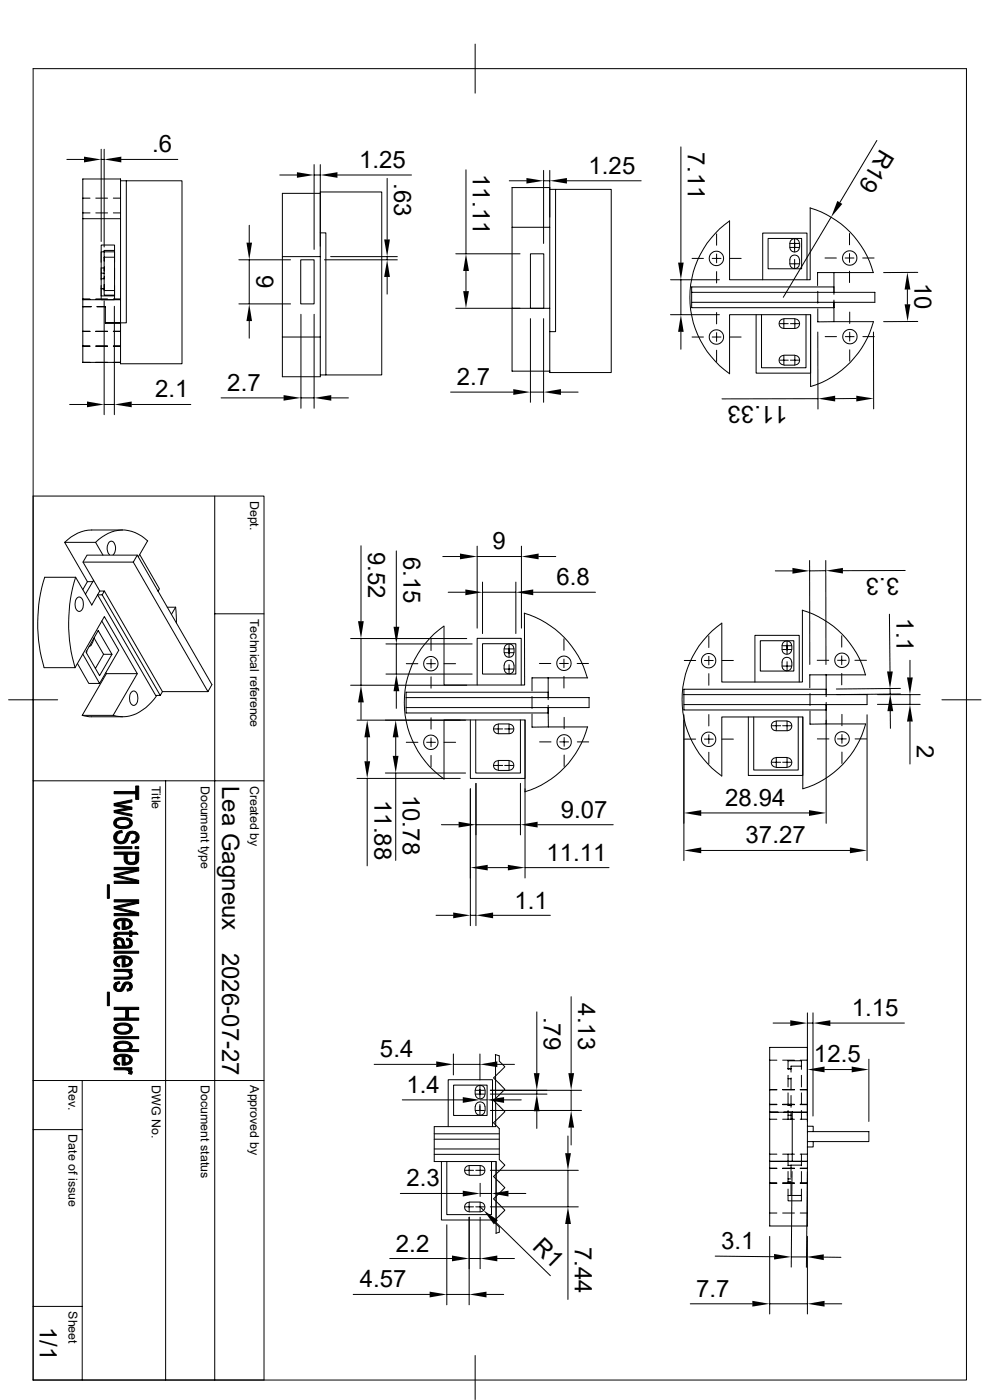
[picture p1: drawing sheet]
<svg xmlns="http://www.w3.org/2000/svg" width="210mm" height="297mm" viewBox="0 0 210 297" stroke-linecap="round" stroke-linejoin="round" font-family="sans-serif">
<g fill="none" stroke="#000" stroke-width=".21">
<path d="M7 14.6h198v278.2h-198zM100.8 9.4v10.4M14.2 33.8h3.6M21.5 31.7v19.5M21.5 33.8h.6M22.1 31.7v20.7M25.6 38.4h1.2v30.1h-4.4v-3.4h-1.8M25.7 33.8h12M26.8 38.4h11.8v38.8h-13v-.3M59.4 37.1h3.6M66.6 34.9v18M66.6 37.1h1.3"/>
<path d="M67.9 34.9v17.3M71.6 37.1h15.7M82.1 37.8v13M98.8 36v17.8M108 38.4h3.7M115.3 36.2v15.4M115.3 38.4h1.3M116.6 36.2v9.9M120.3 38.4h15.7M144.4 31.2v24.5M186 29.8l-7.8 13.1M17.6 46.4v-8.4h8v38.9"/>
<path d="M17.6 45.2h1.5M17.6 42h1.5M20.3 45.2h2.5M20.3 42h2.5M21.5 55.6v-2.2h2.8v2.2M21.5 59.1h.6M21.5 58h.6M21.5 52h2.8v11.6h-2.8zM22.1 58.7v2.9h2.2M22.1 54.6h2.2M22.1 56.9h-.6v2.5M24 45.2h1.6"/>
<path d="M24 42h1.6M24.3 53.1h-2.2v6M24.3 56.9v2.5M25.6 46.4h-8v17.2h8M50.7 55.1h10.9M52.9 47.8v3.7M52.9 55.1v9.4M59.9 41v13.4M59.9 41h8zM63.8 55.1h2.8v9.4h-2.8zM67.9 49.4h1.2v30.1h-1.2M67.9 54.4h-8v17.1h8"/>
<path d="M68.8 55.1h15.5M70.1 54.4h14.2M82.1 54.4v.7M82.1 58.8v3.6M96.7 53.8h13.6M98.8 57.5v4.3M108.6 48.2v-8.4h8v38.9M112.5 53.8h2.9v11.6h-2.9zM116.6 40.2h1.3v30.2h-1.3M116.6 48.2h-8v17.2h8M117.9 40.2h11.8v38.8h-13.1v-.3M142.2 59.4h10.4"/>
<path d="M144.4 59.4v7.4M146.8 54.8h2.4M151.1 54.8h1.9M152 49.6v2.4M152 53.9v1.9M152 57.6v2.4M154.8 54.8h2.4M161.8 59.4v-10h9.4v10M162.9 50.6h7.2v6.4h-7.2zM167.6 51.6h1.9M167.6 52.5h1.9M167.6 56h1.9"/>
<path d="M167.9 50.9a1.02 1.02 0 0 1 1.1-.2 1.02 1.02 0 0 1 .6 .9 1.58 1.58 0 0 1-.5 1.7 1.02 1.02 0 0 1-1.5-.8 1.75 1.75 0 0 1 .3-1.6zM167.9 54.4a1.02 1.02 0 0 1 1.1-.2 1.02 1.02 0 0 1 .6 .9 1.61 1.61 0 0 1-.5 1.8 1.02 1.02 0 0 1-1.5-.9 1.79 1.79 0 0 1 .3-1.6zM168.6 50.7v2.7M168.6 55v1.9M171.8 44.1a19.7 19.7 0 0 1 13.5 13.7M171.9 44.1v15.3h-17.1v-12.5a19.8 19.8 0 0 0 0 32.4v-12.5h17.2v15.2a19.7 19.7 0 0 0 13.3-13.8h-8.4M175 54.7h2.4M176.3 46.1l-10.1 17M176.9 57.8v4.6M179.3 54.7h1.8M180.2 49.5v2.4M180.2 53.8v1.9"/>
<path d="M180.2 57.5v2.4M183 54.7h2.4M185.3 57.8h-11.9v2.8M194.7 57.8h-7.2M17.6 63.6v13.3h8M17.6 63.5h1.5M17.6 65.1h1.7M17.6 73.4h1.5M17.6 70.3h1.5M20.3 63.5h2.5M20.3 73.4h2.5M20.3 70.3h2.5"/>
<path d="M21.5 60.6v2.2h2.8v-2.2M22.1 60.4v2.2h2.2M22.1 61.3h-.6M22.1 63.8v24.2M24 63.5h1.6M24 73.4h1.6M24 70.3h1.6M24.3 65v23M50.7 64.5h10.9M52.9 68.1v3.7M59.9 71.5v8.4h8v-39.2h13.1v38.8h-11.9M63.8 66.7v19.9"/>
<path d="M66.6 66.7v19.9M96.7 65.4h13.6M108.6 65.4v13.3h8M112.5 67.6v17.7M115.3 67.6v17.7M142.2 66.8h10.4M144.4 70.4v3.7M146.7 62v2.1M146.8 71.5h2.4M151.1 71.5h1.9M152 66.3v2.4M152 70.6v1.8"/>
<path d="M152 74.3v2.4M154.8 71.5h2.4M160.4 66.8v12.4h11.6v-12.4M161.5 66.8v11.2h9.5v-11.2M165.4 68.7h1.8M165.4 76.4h1.8M166.3 67.6h2.3M166.3 75.4h2.3M166.3 67.6a1.02 1.02 0 0 0-1 1.1 1.02 1.02 0 0 0 1 1h2.3a1.02 1.02 0 0 0 1-1 1.02 1.02 0 0 0-1-1.1M166.3 75.4a1.02 1.02 0 0 0-1 1 1.02 1.02 0 0 0 1 1M166.3 67.7v1.9M166.3 75.5v1.8"/>
<path d="M166.3 77.5h2.3M167.7 68.7h1.8M167.7 76.4h1.8M168.6 75.4a1.02 1.02 0 0 1 1 1 1.02 1.02 0 0 1-1 1M168.6 67.7v1.9M168.6 75.5v1.8M173.5 70.4v16.4M173.5 61.8v2.5M173.5 65.5v2.8l3.4-.1M175 71.4h2.5M176.9 62v-1.1h-30.2v1.1h38.9v2.1h-38.9v1.2h30.2v-1.2M176.9 63.7v4.5"/>
<path d="M179.3 71.4h1.9M180.3 66.2v2.4M180.3 70.5v1.8M180.3 74.2v2.4M183 71.4h2.5M185.3 70.4v16.3M192.5 61.4v3.2M194.7 68.2h-7.2M14.8 85.8h3.7M22.1 85.8h2.2M27.9 85.8h12.6M46.9 84.4h13.3"/>
<path d="M63.8 84.4h2.8M70.3 84.4h3.6M95.6 83.2h13.3M112.5 83.2h2.8M119 83.2h3.6M173.5 84.6h-20.3M181.7 84.5l-4.5 .1M7 105.2h49v187.6h-49M17.6 119.3h10.7l15.8 27.4h-9.6M20.3 115.1l1.5 2.7M20.3 115.1h-6.6l4.8 8.3M23.2 117.7a1.98 1.98 0 0 1 .2-2.8 1.24 1.24 0 0 1 1.1 1.6l-.2 .7-.3 .5"/>
<path d="M26 112.4h-6.6a8.2 8.2 0 0 0-5.7 2.7M29.1 117.8l-.8 1.5M29.6 117.6l4.2 7.3-.3 .5M31.3 114.7l-2 3.5M31.3 114.8a7.3 7.3 0 0 0-10.4-.3l-.6 .6M45.6 105.2v187.6M76.6 115.8v16M84.1 116.9v16.1M93.9 118.1h3.7M101.2 115.9v17.4M101.2 118.1h9.4M110.6 115.9v17.4"/>
<path d="M114.3 118.1h3.6M171.7 118.9l.1 22.1M175.2 118.9v22.1M16 122.5l3.5 5.9 1.7-3-3.6-6.1 .9-1.5h10.6l15.9 27.4-.9 1.5M16 122.5a33.1 33.1 0 0 0-.1 19.1M16 122.5h-6.5a33.1 33.1 0 0 0-.1 19.1h6.5M16.3 126.9a.84 .84 0 0 1 1-.1 .84 .84 0 0 1 .4 1 1.38 1.38 0 0 1-1 1.9 2.04 2.04 0 0 1-.4-2.8zM18.4 138l-.1 .5M19.6 136.3l-.4 .7-.3 .2M19.7 123.4h-1.2l-.9 1.7M19.8 135.6l-.2 .7M19.9 123.1l-1.8 3"/>
<path d="M19.9 135.3l2.1 3.5M20.7 126.2h1l12.3 21.3h-1zM21.2 125.4h.9l-.4 .8M21.6 131.7l3.6 6.3-4.1 7-3.5-6.2M22.1 125.4l12.4 21.3-.5 .8M23.7 138.8l-2.9-5-2.6 4.5 2.9 5 2.6-4.5h-1.7l-1.8 3M35.5 128.8h1.8M37.3 128.8l.1 3.4M37.3 128.8l-.9 1.5M45.6 130.2h10.4M74.4 135.5h24.6M76.6 135.5v9.9"/>
<path d="M81.9 136.6h18.3M84.1 136.6v6.4M91.4 135.6v2.4M91.4 139.9v1.8M94.1 132.8a19.8 19.8 0 0 0 .1 32.5v-12.6h17.2v15.3M95.1 125.6h3.6M102.4 136.6h7v6.4h-7zM102.4 123.5v10.9M102.4 125.6h7M106.9 137.6v.8M107 138.4a1.02 1.02 0 0 0 1 1 1.02 1.02 0 0 0 1-1M107 137.6a1.02 1.02 0 0 1 1-1 1.02 1.02 0 0 1 1 1"/>
<path d="M107.1 137.7h1.8M107.1 138.5h1.8M108 136.7v2.7M109.1 137.6v.8M109.4 123.5v10.9M111.2 130.1a19.7 19.7 0 0 1 13.4 13.7M111.3 130.1v15.2h-17.1v-12.5M113.1 125.6h13.2M119.6 135.5v2.5M119.6 139.8v1.8M150.4 134.9v2.5M150.4 139.2v1.9"/>
<path d="M161.3 135.9h7.1v6.5h-7.1zM164.5 121.1h3.6M166 137h1.9M166 137.8h1.9M166.2 136.3a1.02 1.02 0 0 1 1.1-.2 1.02 1.02 0 0 1 .6 .9 1.58 1.58 0 0 1-.5 1.7 1.02 1.02 0 0 1-1.5-.9 1.75 1.75 0 0 1 .3-1.5zM166.2 139.7a1.02 1.02 0 0 1 1.1-.2 1.02 1.02 0 0 1 .6 1 1.61 1.61 0 0 1-.5 1.7 1.02 1.02 0 0 1-1.5-.9 1.79 1.79 0 0 1 .3-1.6zM167 136.1v2.6M170.2 129.5a19.7 19.7 0 0 1 13.4 13.7M170.2 129.5v15.2h-17.1v-12.5a19.8 19.8 0 0 0 0 32.4v-12.5h17.2v15.2a19.7 19.7 0 0 0 13.3-13.7h-11.8v-2.7M175.2 121.1h-3.5M178.6 134.9v2.4M178.6 139.1v1.9"/>
<path d="M188.7 130.3l.1 12.2M192 121l-13.2 .1M1.8 148.5h10.4M15.9 141.6l6.2-10.8 7 12.1-5.1 8.9M16.4 140.8l2.4 4.2h2.3M17.4 151.8l1.5 .3h7.1M22.4 142.7l.2 .2M27.9 146.9a.84 .84 0 0 1 1-.1 .84 .84 0 0 1 .3 .9 1.38 1.38 0 0 1-1 1.9 2.04 2.04 0 0 1-.3-2.7zM29.1 142.9h-6.5l-5.2 8.9h6.6M33.3 147.5a8.9 8.9 0 0 1-7.9 4.5l-1.4-.2M74.4 145.4h24.6M75.7 152.8h23.1"/>
<path d="M76.6 149v3.7M77.9 156.4v5.1M81.9 143h18.3M83.9 156.4v4M84.1 146.6v3.7M86.1 148v2.1M86.2 140.8h2.4M86.2 157.5h2.4M90.5 140.8h1.9M90.5 157.5h1.9M91.4 143.6v2.4M91.4 152.3v2.4"/>
<path d="M91.4 156.5v1.9M94.2 140.8h2.4M94.2 157.5h2.4M99.8 152.7v12.4h11.6v-12.4M100.9 152.7v11.3h9.5v-11.3M101.2 145.3v-9.9h9.4v9.9M104.8 154.6h1.8M105.7 153.7v1.9M105.7 153.6h2.3M106.9 141.1v.8M107 141.9a1.02 1.02 0 0 0 1 1.1 1.02 1.02 0 0 0 1-1.1M107 141.1a1.02 1.02 0 0 1 1-1 1.02 1.02 0 0 1 1 1"/>
<path d="M107.1 141.9h1.8M107.1 154.6h1.8M108 141v1.9M108 153.7v1.9M108 153.6a1.02 1.02 0 0 1 1 1 1.02 1.02 0 0 1-1 1.1h-2.3a1.02 1.02 0 0 1-1-1.1 1.02 1.02 0 0 1 1-1M109.1 141.1v.8M112.9 147.8v2.5M112.9 151.5v2.8l3.4-.1M114.4 140.8h2.4M114.5 157.4h2.4M116.3 143.8v4.6M116.3 149.6v4.6"/>
<path d="M116.3 148v-1.1h-30.2v1.1h38.9v2.1h-38.9v1.2h30.2v-1.2M116.3 154.2h8.4M118.7 140.8h1.9M118.7 157.4h1.9M119.6 143.5v2.5M119.7 152.2v2.4M119.7 156.5v1.8M122.4 140.8h2.4M122.5 157.4h2.4M124.6 154.2a19.8 19.8 0 0 1-13.3 13.8M124.7 143.8h-11.8v2.8M145.1 147.4v2.1"/>
<path d="M145.1 151.6v31M145.2 140.1h2.4M145.2 156.8h2.4M149.4 140.1h1.9M149.4 156.8h1.9M150.4 142.9v2.5M150.4 151.6v2.4M150.4 155.9v1.8M150.4 159.6v2.4M153.2 140.1h2.4M153.2 156.8h2.4M158.7 152.1v12.4h11.6v-12.4"/>
<path d="M159.9 152.1v11.3h9.4v-11.3M160.1 144.7v-9.9h9.4v9.9M163.7 154h1.9M164.6 153a1.02 1.02 0 0 0-1 1 1.02 1.02 0 0 0 1 1h2.4a1.02 1.02 0 0 0 1-1 1.02 1.02 0 0 0-1-1M164.6 153h2.4M164.7 153v1.9M166 141.3h1.9M166 154h1.9M167 140.4v1.8M167 153v1.9M171.8 147.2v2.4M173.4 140.1h2.4"/>
<path d="M173.4 156.8h2.5M175.3 143.2v4.6M175.3 149v25.7M175.3 147.4v-1.2h-30.2v1.2h38.8v2.1h-38.8v1.1h30.2v-1.1M177.7 156.8h1.8M177.7 140.1h1.8M178.6 142.9v2.4M178.6 151.6v2.4M178.6 155.8v1.9M178.6 159.6v2.4M181.4 140.1h2.4M181.4 156.8h2.5"/>
<path d="M183.6 143.2h-11.8v2.7M183.9 151.6v31M186.1 147.4h9.1M186.1 149.4h9.1M188.8 146.1v1.1M188.8 150.9l.1 3.6M191 147.2l-13.5 .2M191 146.1l-13.6 .1M193 140.1v3.6M193 147.4v2M193 153.1v9M199.8 148.5h8.3"/>
<path d="M7 165.7h49M35.1 165.7v127.1M75.7 165.1h21.9M77.9 165.1v18.6M81.7 164h17.1M83.9 164v18.5M91.4 160.3v2.4M93.6 175h3.7M99.8 167.3v29.1M101 166.2v30.2M101 175h9.4M104.8 162.4h1.8"/>
<path d="M105.7 161.4a1.02 1.02 0 0 0-1 1 1.02 1.02 0 0 0 1 1M105.7 161.5v1.8M105.7 161.3h2.3M105.7 163.4h2.3M107.1 162.4h1.8M108 161.5v1.8M108 161.4a1.02 1.02 0 0 1 1 1 1.02 1.02 0 0 1-1 1M110.4 166.2v10.9M111.4 167.3v19M114 175h16.1M119.7 160.2v2.4M148.8 172.5h22.8"/>
<path d="M163.7 161.7h1.9M164.6 160.7a1.02 1.02 0 0 0-1 1.1 1.02 1.02 0 0 0 1.1 1M164.6 160.7h2.4M164.7 162.8h2.3M164.7 160.8v1.8M166 161.7h1.9M167 160.7a1.02 1.02 0 0 1 1 1.1 1.02 1.02 0 0 1-1 1M167 160.8v1.8M92.5 194.2h3.6M99.8 194.2h1.2M103.5 184.1h4.2M104.6 194.2h12.2"/>
<path d="M111.4 184.1h17.8M148.8 180.4h31.5M113.9 214.7v13M121.2 211.5v16.2M164 217h3.6M171.3 214.9v28.4M171.3 217h1.2M172.5 214.9v21.9M176.1 217h15.8M7 239.6h10.4M7 229.2h49M17.4 229.2v63.6"/>
<path d="M79.4 225.8h13.1M85.3 233.3h12.9M95.1 239v-9.9h9.4v9.9M96.2 223.6v4.4M96.2 225.8h5.6M96.2 230.2h7.1v6.4h-7.1zM100.9 231.3h1.8M100.9 232.1h1.8M100.9 235.6h1.8M101.1 230.5a1.02 1.02 0 0 1 1.1-.2 1.02 1.02 0 0 1 .7 1 1.61 1.61 0 0 1-.5 1.7 1.06 1.06 0 0 1-1.6-.9 1.95 1.95 0 0 1 .3-1.6zM101.1 234.1a1.02 1.02 0 0 1 1.1-.2 1.02 1.02 0 0 1 .7 .9 1.58 1.58 0 0 1-.5 1.7 1.06 1.06 0 0 1-1.6-.9 1.92 1.92 0 0 1 .3-1.5zM101.8 223.6v5.5"/>
<path d="M101.8 230.4v2.6M101.8 234.3v2.2M101.8 233.3h1.5M104 231.3h19.4M104 232.1h12M104 235.6h19.4M105.1 223.7l.8 .3M105.1 223.7l.1 15.3h-13.1v7.4h13.1v15.3M105.5 225.8h3.6M105.9 224v1.1l1.2 1.2-2.4 2.4 2.4 2.4-2.4 2.4 2.4 2.3-2.4 2.4 1.2 1.2v6.6l1.2 1.2-2.4 2.4 2.4 2.4-2.4 2.3 2.4 2.5-2.4 2.3 1.2 1.2v1.1l-.7 .2M106.9 233.3h3.7M113.9 231.3v.8"/>
<path d="M113.9 235.8v3.6M121.2 231.3v4.3M121.2 239.2v3.7M163.3 237.4h1.5M163.3 224.9h1.5M163.3 234.4h1.5M163.3 231.2h1.5M163.3 234.3h1.5M163.3 231.1h1.5M165.1 235.9l-1.8 .1v-13.8h8v13.8M166 237.4h2.5M166 224.9h2.5"/>
<path d="M166 234.4h2.5M166 231.2h2.5M166 234.3h2.5M166 231.1h2.5M166.3 235.9l5 .1M167.2 226.9v-1.9h2.8v1.9M167.2 228.1v2.5M167.2 231.9v2.4M167.2 235.6v1.8M167.2 234.5h.6M167.2 236.6h.6M167.2 226.7h.6"/>
<path d="M167.2 228.9h.6M167.8 228.7v2.5M167.8 232.4v2.5M167.8 236.1v1.3M168.1 235.9v10.5M169.8 237.4h1.5M169.8 224.9h1.5M169.8 234.4h1.5M169.8 231.2h1.5M169.8 234.3h1.5M169.8 231.1h1.5M170 226.2h-2.2v1.3"/>
<path d="M170 228.1v2.5M170 231.9v2.4M170 235.6v1.8M171.3 238.9h1.2v1.2M171.3 236h-8v10.4M174.9 226.9h5.8M184.3 224.7v13.2M84.9 253.2h13.3M92.1 244.9h13.8M92.1 243.8h13.8M92.1 240.5h13.8M92.1 241.7h13.8"/>
<path d="M93.6 246.4v12.4h11.6v-12.4M94.8 259.8v17M94.8 246.4v11.3h9.5v-11.3M98.6 248.3h1.9M98.6 256h1.9M98.8 255.4l.8-.4 2.3 .1a1.02 1.02 0 0 1 1 1 1.02 1.02 0 0 1-1 1h-2.3a1.01 1.01 0 0 1-1-.6 1.01 1.01 0 0 1 .2-1.1zM99.5 247.4v1.8M99.5 255.1v1.9M99.5 258.2v18.6M99.6 249.3a1.02 1.02 0 0 1-1-1 1.02 1.02 0 0 1 1-1h2.3a1.02 1.02 0 0 1 1 1 1.02 1.02 0 0 1-1 1M99.6 249.3h2.3M100.9 248.3h1.9"/>
<path d="M100.9 256h1.9M101.9 247.4v1.8M101.9 255.1v1.9M101.9 256l.7 .8M101.9 251v2.8M101.9 258.2v11M101.9 253.2h2.3M104 248.3h18.7M104 256h18.7M105.2 259.3l11.6 11.3M107.9 253.2h3.6M120.5 241v3.6"/>
<path d="M120.5 248.3v7.7M120.5 259.7v16M163.3 246.4v13.7h8v-13.7h-8h4.8M163.3 257.3h1.5M163.3 244.9h1.5M163.3 246.4h.1M163.3 251h1.5M163.3 247.8h1.5M163.3 247.9h1.5M166 257.3h2.5M166 244.9h2.5M166 251h2.5"/>
<path d="M166 247.8h2.5M166 247.9h2.5M167.2 252.3v2.5h2.8v-2.5M167.2 244.9v2.4M167.2 248.5v2.5M167.2 253.6h.6M167.2 250.7h.6M167.2 250.1h.6M167.2 247.2h.6M167.8 251v2.6h2.2M168 248.5l-.1 20.3M169.8 257.3h1.5"/>
<path d="M169.8 244.9h1.5M169.8 251h1.5M169.8 247.8h1.5M169.8 247.9h1.5M170 247.2h-2.2v2.6M170 244.9v2.4M170 248.5v2.5M171.3 243.3v3.1h-3.2M171.3 240.1h13v2.1h-13M171.3 248.6l-.2 20.3M172.5 242.2v1.1h-1.2M7 277.2h10.4"/>
<path d="M74.9 274.6h16.2M82.7 267h13.2M94.8 274.6h4.7M99.5 267h2.4M103.2 274.6h3.6M105.5 267h3.6M146.4 276.6h13.2M151.7 266.5l12.5 .1M163.3 262.3v16.5M163.3 276.6h8M167.9 266.7h3.2M171.3 262.3v16.5"/>
<path d="M174.8 266.7h3.6M174.9 276.6h3.7M100.8 287.6v9.3"/>
<circle cx="152" cy="54.8" r="1.53"/>
<circle cx="180.3" cy="54.7" r="1.53"/>
<circle cx="152" cy="71.5" r="1.53"/>
<circle cx="180.3" cy="71.4" r="1.53"/>
<circle cx="91.4" cy="140.8" r="1.53"/>
<circle cx="91.4" cy="157.5" r="1.53"/>
<circle cx="119.6" cy="140.7" r="1.53"/>
<circle cx="119.7" cy="157.4" r="1.53"/>
<circle cx="150.3" cy="156.9" r="1.53"/>
<circle cx="150.3" cy="140.2" r="1.53"/>
<circle cx="178.6" cy="140.1" r="1.53"/>
<circle cx="178.7" cy="156.8" r="1.53"/>
</g>
<g fill="#000" stroke="#000" stroke-width=".21">
<path d="M24.7 176.5l1.2-.3 .1 .5a1.1 1.1 0 0 0-1.3 1z" fill-rule="evenodd"/>
<path d="M24.6 173.7a3.2 3.2 0 0 1 2.9 0v.9a1.56 1.56 0 0 0-2-.7l-.6 .2-.3 .5z" fill-rule="evenodd"/>
<path d="M24.2 170.5l3.8 .7v.5l-3.8-.8z" fill-rule="evenodd"/>
<path d="M24.2 170.5l3.8-.8v.4l-3 .6z" fill-rule="evenodd"/>
<path d="M24.2 172l2.9-.6 .9 .3-2.9 .5z" fill-rule="evenodd"/>
<path d="M24.2 172l3.8 .8v.4l-3.8-.8z" fill-rule="evenodd"/>
<path d="M24.4 173.9l.2-.2v.9a1.45 1.45 0 0 0 2 .7l.8-.4 .1-1.2a1.07 1.07 0 0 1 .5 1.3 1.07 1.07 0 0 1-1.1 .7 2.22 2.22 0 0 1-2.8-.9l.1-.5z" fill-rule="evenodd"/>
<path d="M27.9 178.5l.8-.3 .2-.6v1l-1 .3z" fill-rule="evenodd"/>
<path d="M24.2 167.9h4.6v-1.1h.6v2.8h-.6v-1.2h-4.6z" fill-rule="evenodd"/>
<path d="M24.5 176.7l.2-.2v1.2a.96 .96 0 0 0 1.1 .9 .96 .96 0 0 0 .8-1.1 1.45 1.45 0 0 1 1.5-1.2 1.45 1.45 0 0 1 1.4 1.4l-.2 .6-.4 .3v-1a.83 .83 0 0 0-.8-.8 .83 .83 0 0 0-.8 .8 1.57 1.57 0 0 1-1.7 1.4 1.57 1.57 0 0 1-1.5-1.6z" fill-rule="evenodd"/>
<path d="M22.8 187.7h.4v2.9h-.4z" fill-rule="evenodd"/>
<path d="M24.3 198l.5-.2v.9h-.6z" fill-rule="evenodd"/>
<path d="M24.4 195.3l.2-.1v.9l.3 .4 .5 .2v.4a1.12 1.12 0 0 1-1.1-.6 1.12 1.12 0 0 1 .1-1.2z" fill-rule="evenodd"/>
<path d="M24.4 199.1a1.41 1.41 0 0 1 1.8 .2l-.1 1.4-.1-.1a1.17 1.17 0 0 0-.8-1.2 .51 .51 0 0 0-.6 .5v.8a.99 .99 0 0 1-.2-1.6z" fill-rule="evenodd"/>
<path d="M24.7 195.1a3.4 3.4 0 0 1 2.8 .1v.8l-.2-.5-.8-.2v1.8l-.6 .1v-1.9l-.8 .1-.4 .3-.1 .3z" fill-rule="evenodd"/>
<path d="M26.9 199l.7 .2-.1 .9a.6 .6 0 0 0-.7-.7z" fill-rule="evenodd"/>
<path d="M24.2 179.6h3.8v.4h-3.8z" fill-rule="evenodd"/>
<path d="M26.5 195.3v1.4h.1l.8-.4 .1-1.1a1.02 1.02 0 0 1 .5 1.1 1.02 1.02 0 0 1-1 .8h-.5z" fill-rule="evenodd"/>
<path d="M26.9 181.2v.9a.96 .96 0 0 0 .9 .9 .96 .96 0 0 0 1-.7v-.2v1.2a2.59 2.59 0 0 1-1.9-.1z" fill-rule="evenodd"/>
<path d="M24.8 197.8h2.7v-.3h.5v.3h.9l.4 .4h-1.3v.5h-.5v-.5h-2.4l-.3 .1v.2z" fill-rule="evenodd"/>
<path d="M24.2 180.8h5.2v1.8l-.6 .7v-2.1h-1.9v2l-.4-.4-.2-.3v-1.3h-2.1z" fill-rule="evenodd"/>
<path d="M24.2 185.5l5.2 1.3v.6l-.8-.5-4.4-1z" fill-rule="evenodd"/>
<path d="M24.2 185.5l4.5-1 .7 .2-4.5 1.1z" fill-rule="evenodd"/>
<path d="M24.2 192.4l5.2 1.2v.7l-.8-.5-4.4-1z" fill-rule="evenodd"/>
<path d="M24.2 192.4l4.5-1.1 .7 .3-4.5 1z" fill-rule="evenodd"/>
<path d="M28.7 179.6h.7v.4h-.7z" fill-rule="evenodd"/>
<path d="M24.2 186.9h4.4l.8 .5h-5.2z" fill-rule="evenodd"/>
<path d="M24.2 184h5.2v.7l-.7-.2h-4.5z" fill-rule="evenodd"/>
<path d="M24.2 193.8h4.4l.8 .5h-5.2z" fill-rule="evenodd"/>
<path d="M24.2 190.9h5.2v.7l-.7-.3h-4.5z" fill-rule="evenodd"/>
<path d="M22.8 210.5h.4v2.9h-.4z" fill-rule="evenodd"/>
<path d="M24.2 201.8h5.2v.4h-5.2z" fill-rule="evenodd"/>
<path d="M24.2 219.9h5.2v.4h-5.2z" fill-rule="evenodd"/>
<path d="M24.6 199.9l.1 .8h-.1z" fill-rule="evenodd"/>
<path d="M24.3 203.3l.3-.2v1l.3 .4 .5 .2v.4a1.12 1.12 0 0 1-1.1-.6 1.12 1.12 0 0 1 0-1.2z" fill-rule="evenodd"/>
<path d="M24.6 208.4l.7-.2 .1 .5-.6 .2-.2 .4z" fill-rule="evenodd"/>
<path d="M24.7 203a3.4 3.4 0 0 1 2.8 .1v.9l-.2-.5-.8-.3v1.9h-.6v-1.9l-.8 .2-.4 .3-.1 .3z" fill-rule="evenodd"/>
<path d="M24.6 217.3a3.6 3.6 0 0 1 2.9 0v.9a1.15 1.15 0 0 0-1.4-.7l-1.1 .2-.4 .5z" fill-rule="evenodd"/>
<path d="M27.4 206l.2 .1-.1 .7z" fill-rule="evenodd"/>
<path d="M24.4 208.6l.2-.2v.9a.62 .62 0 0 0 .7 .6 .62 .62 0 0 0 .6-.7 1.12 1.12 0 0 1 1.7-.8l-.1 .9a.51 .51 0 0 0-.5-.6 .51 .51 0 0 0-.5 .6 1.17 1.17 0 0 1-1.6 1.1 1.17 1.17 0 0 1-.5-1.8z" fill-rule="evenodd"/>
<path d="M24.2 205.7h3.8v.3h-.6v.5l-.1-.2-.6-.2h-2.5z" fill-rule="evenodd"/>
<path d="M24.7 200.2l.5 .5h.9l.1-1.4 .2 .8a.56 .56 0 0 0 .5 .6 .56 .56 0 0 0 .6-.4l.1-1.1a1.1 1.1 0 0 1 .4 1.4 1.1 1.1 0 0 1-1.3 .6l-2.5 .1v-.5l.5-.1z" fill-rule="evenodd"/>
<path d="M26.5 203.2v1.5h.1l.8-.4 .1-1.2a1.02 1.02 0 0 1 .5 1.2 1.02 1.02 0 0 1-1 .7l-.5 .1z" fill-rule="evenodd"/>
<path d="M24.2 207.3h2.5a.68 .68 0 0 0 .8-.5l.1-.7a.87 .87 0 0 1 .4 1.1 .87 .87 0 0 1-1.1 .5h-2.7z" fill-rule="evenodd"/>
<path d="M27.6 208.4a.97 .97 0 0 1 .4 1.2 .97 .97 0 0 1-1 .7l-.1-.5a.52 .52 0 0 0 .6-.5z" fill-rule="evenodd"/>
<path d="M24.4 217.5l.2-.2v.9a1.54 1.54 0 0 0 2.1 .7l.7-.4 .1-1.2a1.1 1.1 0 0 1 .5 1.4 1.1 1.1 0 0 1-1.2 .7 2.15 2.15 0 0 1-2.6-.9l-.1-.5z" fill-rule="evenodd"/>
<path d="M24.2 216h2.5l.6-1.8v1.8h2.1v.5h-5.2z" fill-rule="evenodd"/>
<path d="M24.2 213.7h5.2v.5h-2.1l-.6 1.8v-1.8h-2.5z" fill-rule="evenodd"/>
<path d="M24.3 221.4l.3-.2 .1 1.5-.6-.5v-.4z" fill-rule="evenodd"/>
<path d="M24.4 224.1l.2-.2v1.1l.3 .3 .5 .2v.5a1.12 1.12 0 0 1-1.1-.6 1.12 1.12 0 0 1 .1-1.3z" fill-rule="evenodd"/>
<path d="M24.6 223.9a3.6 3.6 0 0 1 2.9 0v.9l-.2-.5-.8-.2v1.9h-.6v-1.9l-.9 .2-.3 .2-.1 .4z" fill-rule="evenodd"/>
<path d="M24.2 226.5h3.8v.4h-.6v.6a1.13 1.13 0 0 0-1.2-.6h-2z" fill-rule="evenodd"/>
<path d="M24.6 221.2a3.2 3.2 0 0 1 3.3 .3l.2 .5-.2 .4-.3 .3-.1-.7a1.64 1.64 0 0 0-2.1-.6l-.6 .3-.2 .3z" fill-rule="evenodd"/>
<path d="M26.5 224.1v1.5l.9-.4 .1-1.3a1.04 1.04 0 0 1 .5 1.2 1.04 1.04 0 0 1-1 .8l-.5 .1z" fill-rule="evenodd"/>
<path d="M27.4 226.9l.3 .1a.48 .48 0 0 1 .4 .4 .48 .48 0 0 1-.2 .5l-.6-.1z" fill-rule="evenodd"/>
<path d="M24.2 222.7h.5v-.5a2.17 2.17 0 0 0 2.8 0v-.2l.1 .7h1.8v.4h-5.2z" fill-rule="evenodd"/>
</g>
<g fill="#000">
<path d="M17.8 33.2l3.7 .6-3.7 .7zM22.1 33.8l3.6-.6v1.3zM63 36.5l3.6 .6-3.6 .6zM67.9 37.1l3.7-.6v1.2zM111.7 37.8l3.6 .6-3.6 .5zM116.6 38.4l3.7-.6v1.1zM52.3 51.5h1.2l-.6 3.6zM82.1 55.1l.6 3.7h-1.2zM81.5 50.8h1.2l-.6 3.6zM98.8 53.8l.7 3.7h-1.2zM143.8 55.7h1.2l-.6 3.7zM177.6 42.6l1.1 .7-2.4 2.8z"/>
<path d="M52.9 64.5l.6 3.6h-1.2zM98.3 61.8h1.2l-.7 3.6zM144.4 66.8l.6 3.6h-1.2zM191.9 64.6h1.2l-.6 3.6zM192.5 57.8l.6 3.6h-1.2zM18.5 85.2l3.6 .6-3.6 .6zM24.3 85.8l3.6-.6v1.2zM60.2 83.8l3.6 .6-3.6 .6zM66.6 84.4l3.7-.6v1.2zM108.9 82.5l3.6 .7-3.6 .6zM115.3 83.2l3.7-.7v1.3zM173.5 84.6l3.7-.7v1.3z"/>
<path d="M181.7 83.9l3.6 .6-3.6 .7zM97.6 117.4l3.6 .7-3.6 .6zM110.6 118.1l3.7-.7v1.3zM75.9 131.8h1.3l-.6 3.7zM83.5 133h1.2l-.6 3.6zM98.7 125.1l3.7 .5-3.7 .7zM109.4 125.6l3.7-.5v1.2zM168.1 120.5l3.6 .6-3.6 .6zM175.2 121.1l3.6-.6v1.2zM76.6 145.4l.6 3.6h-1.3zM77.9 152.8l.6 3.6h-1.2zM83.9 152.8l.6 3.6h-1.2z"/>
<path d="M84.1 143l.6 3.6h-1.2zM188.2 142.5h1.2l-.6 3.6zM188.8 147.2l.7 3.7h-1.2zM192.4 143.7h1.2l-.6 3.7zM193 149.4l.6 3.7h-1.2zM77.3 161.5h1.2l-.6 3.6zM83.3 160.4h1.2l-.6 3.6zM97.3 174.3l3.7 .7-3.7 .6zM110.4 175l3.6-.7v1.3zM145.1 180.4l3.7-.6v1.2zM145.1 172.5l3.7-.6v1.2zM171.6 171.9l3.7 .6-3.7 .6z"/>
<path d="M180.3 179.8l3.6 .6-3.6 .6zM96.1 193.6l3.7 .6-3.7 .6zM99.8 184.1l3.7-.6v1.2zM101 194.2l3.6-.6v1.2zM107.7 183.5l3.7 .6-3.7 .6zM167.6 216.5l3.7 .5-3.7 .7zM172.5 217l3.6-.5v1.2zM92.5 225.2l3.7 .6-3.7 .6zM98.2 232.7l3.6 .6-3.6 .7zM101.8 225.8l3.7-.6v1.2zM103.3 233.3l3.6-.6v1.3zM113.9 232.1l.6 3.7h-1.3z"/>
<path d="M113.2 227.7h1.3l-.6 3.6zM121.2 235.6l.6 3.6h-1.2zM120.6 227.7h1.2l-.6 3.6zM171.3 226.9l3.6-.6v1.2zM180.7 226.3l3.6 .6-3.6 .6zM98.2 252.6l3.7 .6-3.7 .6zM102.6 256.8l3 2.1-.8 .9zM104.2 253.2l3.7-.6v1.2zM119.9 244.6h1.2l-.6 3.7zM120.5 256l.6 3.7h-1.2zM91.1 274l3.7 .6-3.7 .7zM95.9 266.4l3.6 .6-3.6 .6z"/>
<path d="M99.5 274.6l3.7-.6v1.3zM101.9 267l3.6-.6v1.2zM159.6 276l3.7 .6-3.7 .6zM164.2 266l3.7 .7-3.7 .5zM171.1 266.7l3.7-.6v1.2zM171.3 276.6l3.6-.6v1.2z"/>
</g>
<g font-size="5.1">
<text x="32.3" y="32.3">.6</text>
<text x="76.2" y="35.6">1.25</text>
<text x="145.9" y="32.3" transform="rotate(90 145.9 32.3)">7.11</text>
<text x="186.8" y="31.5" transform="rotate(121 186.8 31.5)">R19</text>
<text x="83.7" y="38.9" transform="rotate(90 83.7 38.9)">.63</text>
<text x="100.3" y="36.9" transform="rotate(90 100.3 36.9)">11.11</text>
<text x="124.8" y="36.8">1.25</text>
<text x="54.4" y="58.4" transform="rotate(90 54.4 58.4)">9</text>
<text x="194" y="60" transform="rotate(90 194 60)">10</text>
<text x="48.2" y="83">2.7</text>
<text x="96.9" y="81.7">2.7</text>
<text x="32.9" y="84.3">2.1</text>
<text x="167.1" y="86.1" transform="rotate(180 167.1 86.1)">11.33</text>
<text x="78.1" y="117.1" transform="rotate(90 78.1 117.1)">9.52</text>
<text x="85.6" y="118.2" transform="rotate(90 85.6 118.2)">6.15</text>
<text x="104.5" y="116.5">9</text>
<text x="118" y="124.1">6.8</text>
<text x="190.8" y="122.6" transform="rotate(180 190.8 122.6)">3.3</text>
<text x="190.2" y="131.2" transform="rotate(90 190.2 131.2)">1.1</text>
<text x="194.5" y="158" transform="rotate(90 194.5 158)">2</text>
<text x="47.1" y="166.7" transform="rotate(90 47.1 166.7)">Lea Gagneux</text>
<text x="79.4" y="169.7" transform="rotate(90 79.4 169.7)">11.88</text>
<text x="85.5" y="168.6" transform="rotate(90 85.5 168.6)">10.78</text>
<text x="119" y="173.4">9.07</text>
<text x="153.8" y="170.9">28.94</text>
<text x="158.2" y="178.9">37.27</text>
<text x="115.9" y="182.6">11.11</text>
<text x="109.1" y="192.7">1.1</text>
<text x="47.1" y="202.1" transform="rotate(90 47.1 202.1)">2026-07-27</text>
<text x="115.4" y="215.7" transform="rotate(90 115.4 215.7)">.79</text>
<text x="122.7" y="212.9" transform="rotate(90 122.7 212.9)">4.13</text>
<text x="180.7" y="215.5">1.15</text>
<text x="80.6" y="224.3">5.4</text>
<text x="172.7" y="225.4">12.5</text>
<text x="86.2" y="231.9">1.4</text>
<text x="86.2" y="251.7">2.3</text>
<text x="84" y="265.5">2.2</text>
<text x="112.8" y="264.7" transform="rotate(44 112.8 264.7)">R1</text>
<text x="122" y="264.5" transform="rotate(90 122 264.5)">7.44</text>
<text x="153" y="265">3.1</text>
<text x="76.3" y="273.1">4.57</text>
<text x="147.7" y="275.1">7.7</text>
<text x="8.4" y="281.4" transform="rotate(90 8.4 281.4)">1/1</text>
</g>
<g font-size="2.6">
<text x="53.1" y="106.3" transform="rotate(90 53.1 106.3)">Dept.</text>
<text x="53.1" y="131.3" transform="rotate(90 53.1 131.3)">Technical reference</text>
<text x="32.2" y="166.7" transform="rotate(90 32.2 166.7)">Title</text>
<text x="42.6" y="166.7" transform="rotate(90 42.6 166.7)">Document type</text>
<text x="53.1" y="166.7" transform="rotate(90 53.1 166.7)">Created by</text>
<text x="14.5" y="230.2" transform="rotate(90 14.5 230.2)">Rev.</text>
<text x="32.2" y="230.2" transform="rotate(90 32.2 230.2)">DWG No.</text>
<text x="42.6" y="230.2" transform="rotate(90 42.6 230.2)">Document status</text>
<text x="53.1" y="230.2" transform="rotate(90 53.1 230.2)">Approved by</text>
<text x="14.5" y="240.7" transform="rotate(90 14.5 240.7)">Date of issue</text>
<text x="14.5" y="278.2" transform="rotate(90 14.5 278.2)">Sheet</text>
</g>
</svg>
